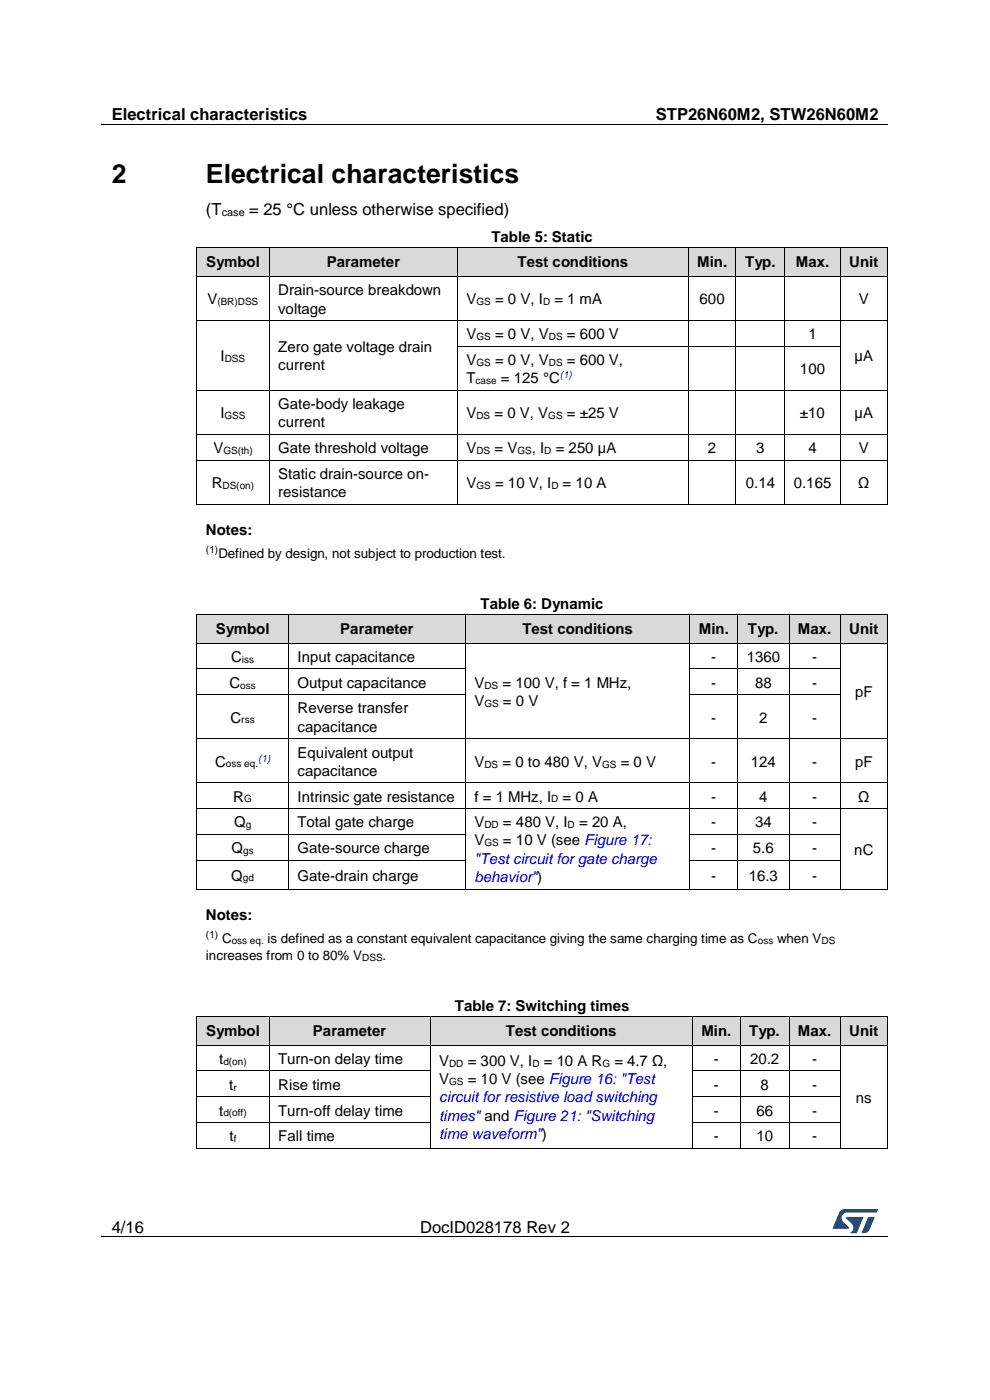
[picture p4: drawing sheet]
<svg xmlns="http://www.w3.org/2000/svg" width="210mm" height="297mm" viewBox="0 0 210 297" stroke-linecap="round" stroke-linejoin="round" font-family="sans-serif">
<path d="M21.5 26.5h166.8M21.5 262.4h166.8" fill="none" stroke="#000" stroke-width=".21"/>
<g fill="#000">
<path d="M104.8 26.4h.2v.1h-.2z" fill-rule="evenodd"/>
<path d="M61.6 262.3h.1v.2h-.1z" fill-rule="evenodd"/>
<path d="M148 262.3h.2v.2h-.2z" fill-rule="evenodd"/>
</g>
<g fill="#005288">
<path d="M178.2 256.9l.6-.4h.4l7 .1-.3 .6h-6.1a1.26 1.26 0 0 0-1.3 1.1 1.26 1.26 0 0 0 .8 1.4l.7 .6v.3l-3.3 .1z"/>
<path d="M184.2 258.2l1.3 .1-1 2.5a1.32 1.32 0 0 1-1.7 .7z"/>
<path d="M179.6 258.2l3.6 .1-1.5 3.3h-1.4a1.35 1.35 0 0 0 .7-1.2 1.35 1.35 0 0 0-.8-1.2l-.6-.6z"/>
</g>
<g fill="#d9d9d9">
<path d="M41.8 52.6h15.3v6h-15.3z" fill-rule="evenodd"/>
<path d="M43.7 52.6h11.5v6h-11.5z" fill-rule="evenodd"/>
<path d="M57.2 52.6h39.9v6h-39.9z" fill-rule="evenodd"/>
<path d="M59 52.6h36.1v6h-36.1z" fill-rule="evenodd"/>
<path d="M97.1 52.6h48.9v6h-48.9z" fill-rule="evenodd"/>
<path d="M99 52.6h45.1v6h-45.1z" fill-rule="evenodd"/>
<path d="M146 52.6h10.1v6h-10.1z" fill-rule="evenodd"/>
<path d="M147.9 52.6h6.4v6h-6.4z" fill-rule="evenodd"/>
<path d="M156.2 52.6h10.3v6h-10.3z" fill-rule="evenodd"/>
<path d="M158.1 52.6h6.5v6h-6.5z" fill-rule="evenodd"/>
<path d="M166.5 52.6h11.8v6h-11.8z" fill-rule="evenodd"/>
<path d="M168.4 52.6h8v6h-8z" fill-rule="evenodd"/>
<path d="M178.3 52.6h9.9v6h-9.9z" fill-rule="evenodd"/>
<path d="M180.2 52.6h6.2v6h-6.2z" fill-rule="evenodd"/>
</g>
<g fill="#000">
<path d="M41.7 58.6h.2v.1h-.2z" fill-rule="evenodd"/>
<path d="M41.7 58.6h.2v.1h-.2z" fill-rule="evenodd"/>
<path d="M41.7 52.5l.1 .1z" fill-rule="evenodd"/>
<path d="M41.7 52.5l.1 .1z" fill-rule="evenodd"/>
<path d="M41.9 58.6h.1v.1h-.1z" fill-rule="evenodd"/>
<path d="M57 58.6h.2v.1h-.2z" fill-rule="evenodd"/>
<path d="M57 52.5l.1 .1z" fill-rule="evenodd"/>
<path d="M57.2 58.6h.1v.1h-.1z" fill-rule="evenodd"/>
<path d="M97 58.6h.1v.1h-.1z" fill-rule="evenodd"/>
<path d="M97 52.5l.1 .1z" fill-rule="evenodd"/>
<path d="M97.1 58.6h.2v.1h-.2z" fill-rule="evenodd"/>
<path d="M145.9 58.6h.1v.1h-.1z" fill-rule="evenodd"/>
<path d="M145.9 52.5l.1 .1z" fill-rule="evenodd"/>
<path d="M146 58.6h.2v.1h-.2z" fill-rule="evenodd"/>
<path d="M156 58.6h.2v.1h-.2z" fill-rule="evenodd"/>
<path d="M156.1 52.5l.1 .1z" fill-rule="evenodd"/>
<path d="M156.2 58.6h.2v.1h-.2z" fill-rule="evenodd"/>
<path d="M166.4 58.6h.2v.1h-.2z" fill-rule="evenodd"/>
<path d="M166.4 52.5l.1 .1z" fill-rule="evenodd"/>
<path d="M166.6 58.6h.1v.1h-.1z" fill-rule="evenodd"/>
<path d="M178.2 58.6h.2v.1h-.2z" fill-rule="evenodd"/>
<path d="M178.2 52.5l.1 .1z" fill-rule="evenodd"/>
<path d="M178.4 58.6h.1v.1h-.1z" fill-rule="evenodd"/>
<path d="M188.2 58.6h.1v.1h-.1z" fill-rule="evenodd"/>
<path d="M188.2 58.6h.1v.1h-.1z" fill-rule="evenodd"/>
<path d="M188.2 52.5l.1 .1z" fill-rule="evenodd"/>
<path d="M188.2 52.5l.1 .1z" fill-rule="evenodd"/>
<path d="M41.7 67.9h.2v.2h-.2z" fill-rule="evenodd"/>
<path d="M41.7 73.4h.2v.1h-.2z" fill-rule="evenodd"/>
<path d="M57 67.9h.2v.2h-.2z" fill-rule="evenodd"/>
<path d="M57 73.4h.2v.1h-.2z" fill-rule="evenodd"/>
<path d="M97 67.9h.1v.2h-.1z" fill-rule="evenodd"/>
<path d="M97 73.4h.1v.1h-.1z" fill-rule="evenodd"/>
<path d="M145.9 67.9h.1v.2h-.1z" fill-rule="evenodd"/>
<path d="M145.9 73.4h.1v.1h-.1z" fill-rule="evenodd"/>
<path d="M156 67.9h.2v.2h-.2z" fill-rule="evenodd"/>
<path d="M156 73.4h.2v.1h-.2z" fill-rule="evenodd"/>
<path d="M166.4 67.9h.2v.2h-.2z" fill-rule="evenodd"/>
<path d="M166.4 73.4h.2v.1h-.2z" fill-rule="evenodd"/>
<path d="M178.2 67.9h.2v.2h-.2z" fill-rule="evenodd"/>
<path d="M178.2 73.4h.2v.1h-.2z" fill-rule="evenodd"/>
<path d="M188.2 67.9h.1v.2h-.1z" fill-rule="evenodd"/>
<path d="M188.2 73.4h.1v.1h-.1z" fill-rule="evenodd"/>
<path d="M41.7 82.7h.2v.2h-.2z" fill-rule="evenodd"/>
<path d="M41.7 92.1h.2v.2h-.2z" fill-rule="evenodd"/>
<path d="M41.7 97.6h.2v.1h-.2z" fill-rule="evenodd"/>
<path d="M57 82.7h.2v.2h-.2z" fill-rule="evenodd"/>
<path d="M57 92.1h.2v.2h-.2z" fill-rule="evenodd"/>
<path d="M57 97.6h.2v.1h-.2z" fill-rule="evenodd"/>
<path d="M97 82.7h.1v.2h-.1z" fill-rule="evenodd"/>
<path d="M97 92.1h.1v.2h-.1z" fill-rule="evenodd"/>
<path d="M97 97.6h.1v.1h-.1z" fill-rule="evenodd"/>
<path d="M145.9 82.7h.1v.2h-.1z" fill-rule="evenodd"/>
<path d="M145.9 92.1h.1v.2h-.1z" fill-rule="evenodd"/>
<path d="M145.9 97.6h.1v.1h-.1z" fill-rule="evenodd"/>
<path d="M156 82.7h.2v.2h-.2z" fill-rule="evenodd"/>
<path d="M156 92.1h.2v.2h-.2z" fill-rule="evenodd"/>
<path d="M156 97.6h.2v.1h-.2z" fill-rule="evenodd"/>
<path d="M166.4 82.7h.2v.2h-.2z" fill-rule="evenodd"/>
<path d="M166.4 92.1h.2v.2h-.2z" fill-rule="evenodd"/>
<path d="M166.4 97.6h.2v.1h-.2z" fill-rule="evenodd"/>
<path d="M178.2 82.7h.2v.2h-.2z" fill-rule="evenodd"/>
<path d="M178.2 92.1h.2v.2h-.2z" fill-rule="evenodd"/>
<path d="M178.2 97.6h.2v.1h-.2z" fill-rule="evenodd"/>
<path d="M188.2 82.7h.1v.2h-.1z" fill-rule="evenodd"/>
<path d="M188.2 92.1h.1v.2h-.1z" fill-rule="evenodd"/>
<path d="M188.2 97.6h.1v.1h-.1z" fill-rule="evenodd"/>
<path d="M41.7 106.9h.2v.2h-.2z" fill-rule="evenodd"/>
<path d="M41.7 106.9h.2v.2h-.2z" fill-rule="evenodd"/>
<path d="M57 106.9h.2v.2h-.2z" fill-rule="evenodd"/>
<path d="M97 106.9h.1v.2h-.1z" fill-rule="evenodd"/>
<path d="M145.9 106.9h.1v.2h-.1z" fill-rule="evenodd"/>
<path d="M156 106.9h.2v.2h-.2z" fill-rule="evenodd"/>
<path d="M166.4 106.9h.2v.2h-.2z" fill-rule="evenodd"/>
<path d="M178.2 106.9h.2v.2h-.2z" fill-rule="evenodd"/>
<path d="M188.2 106.9h.1v.2h-.1z" fill-rule="evenodd"/>
<path d="M188.2 106.9h.1v.2h-.1z" fill-rule="evenodd"/>
</g>
<g fill="none" stroke="#000" stroke-width=".21">
<path d="M41.8 52.6v6M41.8 58.7v9.2M41.8 52.5h15.2M42 58.6h15M57.1 52.6v6M57.1 58.7v9.2M57.1 52.5h39.9M57.3 58.6h39.7M97.1 52.6v6M97.1 58.7v9.2M97.1 52.5h48.8M97.3 58.6h48.6"/>
<path d="M146 52.6v6M146 58.7v9.2M146 52.5h10.1M146.2 58.6h9.8M156.1 58.7v9.2M156.1 52.6v6M156.2 52.5h10.2M156.4 58.6h10M166.5 52.6v6M166.5 58.7v9.2M166.5 52.5h11.7M166.7 58.6h11.5"/>
<path d="M178.3 58.7v9.2M178.3 52.6v6M178.3 52.5h9.9M178.5 58.6h9.7M188.3 52.6v6M188.3 58.7v9.2M41.8 68.1v5.3M41.8 73.5v9.2M41.9 68h15.1M57.1 68.1v5.3M57.1 73.5v9.2M57.2 68h39.8"/>
<path d="M97.1 68.1v5.3M97.1 73.5v9.2M97.1 68h48.8M97.1 73.5h48.8M146 68.1v5.3M146 73.5v9.2M146 68h10M146 73.5h10M156.1 68.1v5.3M156.1 73.5v9.2M156.2 68h10.2M156.2 73.5h10.2"/>
<path d="M166.5 68.1v5.3M166.5 73.5v9.2M166.6 68h11.6M166.6 73.5h11.6M178.3 68.1v5.3M178.3 73.5v9.2M178.4 68h9.8M188.3 68.1v5.3M188.3 73.5v9.2M41.8 82.9v9.2M41.8 92.3v5.3M41.8 97.7v9.2"/>
<path d="M41.9 82.8h15.1M41.9 92.2h15.1M41.9 97.6h15.1M57.1 82.9v9.2M57.1 92.3v5.3M57.1 97.7v9.2M57.2 82.8h39.8M57.2 92.2h39.8M57.2 97.6h39.8M97.1 82.9v9.2M97.1 92.3v5.3M97.1 97.7v9.2"/>
<path d="M97.1 82.8h48.8M97.1 92.2h48.8M97.1 97.6h48.8M146 82.9v9.2M146 92.3v5.3M146 97.7v9.2M146 82.8h10M146 92.2h10M146 97.6h10M156.1 82.9v9.2M156.1 92.3v5.3M156.1 97.7v9.2"/>
<path d="M156.2 82.8h10.2M156.2 92.2h10.2M156.2 97.6h10.2M166.5 82.9v9.2M166.5 92.3v5.3M166.5 97.7v9.2M166.6 82.8h11.6M166.6 92.2h11.6M166.6 97.6h11.6M178.3 82.9v9.2M178.3 92.3v5.3M178.3 97.7v9.2"/>
<path d="M178.4 82.8h9.8M178.4 92.2h9.8M178.4 97.6h9.8M188.3 82.9v9.2M188.3 92.3v5.3M188.3 97.7v9.2M41.9 107h15.1M57.2 107h39.8M97.1 107h48.8M146 107h10M156.2 107h10.2M166.6 107h11.6"/>
<path d="M178.4 107h9.8"/>
</g>
<g fill="#d9d9d9">
<path d="M41.8 130.4h19.4v5.9h-19.4z" fill-rule="evenodd"/>
<path d="M43.7 130.4h15.6v5.9h-15.6z" fill-rule="evenodd"/>
<path d="M61.3 130.4h37.4v5.9h-37.4z" fill-rule="evenodd"/>
<path d="M63.1 130.4h33.7v5.9h-33.7z" fill-rule="evenodd"/>
<path d="M98.8 130.4h47.5v5.9h-47.5z" fill-rule="evenodd"/>
<path d="M100.7 130.4h43.7v5.9h-43.7z" fill-rule="evenodd"/>
<path d="M146.4 130.4h10.1v5.9h-10.1z" fill-rule="evenodd"/>
<path d="M148.2 130.4h6.4v5.9h-6.4z" fill-rule="evenodd"/>
<path d="M156.5 130.4h10.8v5.9h-10.8z" fill-rule="evenodd"/>
<path d="M158.4 130.4h7.1v5.9h-7.1z" fill-rule="evenodd"/>
<path d="M167.4 130.4h10.9v5.9h-10.9z" fill-rule="evenodd"/>
<path d="M169.3 130.4h7.1v5.9h-7.1z" fill-rule="evenodd"/>
<path d="M178.3 130.4h9.9v5.9h-9.9z" fill-rule="evenodd"/>
<path d="M180.2 130.4h6.2v5.9h-6.2z" fill-rule="evenodd"/>
</g>
<g fill="#000">
<path d="M41.7 136.3h.2v.2h-.2z" fill-rule="evenodd"/>
<path d="M41.7 136.3h.2v.2h-.2z" fill-rule="evenodd"/>
<path d="M41.7 130.3l.1 .1z" fill-rule="evenodd"/>
<path d="M41.7 130.3l.1 .1z" fill-rule="evenodd"/>
<path d="M41.9 136.3h.1v.2h-.1z" fill-rule="evenodd"/>
<path d="M61.1 136.3h.2v.2h-.2z" fill-rule="evenodd"/>
<path d="M61.1 130.3l.1 .1z" fill-rule="evenodd"/>
<path d="M61.3 136.3h.1v.2h-.1z" fill-rule="evenodd"/>
<path d="M98.7 136.3h.1v.2h-.1z" fill-rule="evenodd"/>
<path d="M98.7 130.3l.1 .1z" fill-rule="evenodd"/>
<path d="M98.8 136.3h.2v.2h-.2z" fill-rule="evenodd"/>
<path d="M146.3 136.3h.1v.2h-.1z" fill-rule="evenodd"/>
<path d="M146.3 130.3l.1 .1z" fill-rule="evenodd"/>
<path d="M146.4 136.3h.2v.2h-.2z" fill-rule="evenodd"/>
<path d="M156.4 136.3h.2v.2h-.2z" fill-rule="evenodd"/>
<path d="M156.5 130.3v.1z" fill-rule="evenodd"/>
<path d="M156.6 136.3h.2v.2h-.2z" fill-rule="evenodd"/>
<path d="M167.3 136.3h.2v.2h-.2z" fill-rule="evenodd"/>
<path d="M167.3 130.3l.1 .1z" fill-rule="evenodd"/>
<path d="M167.5 136.3h.1v.2h-.1z" fill-rule="evenodd"/>
<path d="M178.2 136.3h.2v.2h-.2z" fill-rule="evenodd"/>
<path d="M178.2 130.3l.1 .1z" fill-rule="evenodd"/>
<path d="M178.4 136.3h.1v.2h-.1z" fill-rule="evenodd"/>
<path d="M188.2 136.3h.1v.2h-.1z" fill-rule="evenodd"/>
<path d="M188.2 136.3h.1v.2h-.1z" fill-rule="evenodd"/>
<path d="M188.2 130.3l.1 .1z" fill-rule="evenodd"/>
<path d="M188.2 130.3l.1 .1z" fill-rule="evenodd"/>
<path d="M41.7 141.8h.2v.2h-.2z" fill-rule="evenodd"/>
<path d="M41.7 147.3h.2v.2h-.2z" fill-rule="evenodd"/>
<path d="M41.7 156.7h.2v.1h-.2z" fill-rule="evenodd"/>
<path d="M61.1 141.8h.2v.2h-.2z" fill-rule="evenodd"/>
<path d="M61.1 147.3h.2v.2h-.2z" fill-rule="evenodd"/>
<path d="M61.1 156.7h.2v.1h-.2z" fill-rule="evenodd"/>
<path d="M98.7 141.8h.1v.2h-.1z" fill-rule="evenodd"/>
<path d="M98.7 147.3h.1v.2h-.1z" fill-rule="evenodd"/>
<path d="M98.7 156.7h.1v.1h-.1z" fill-rule="evenodd"/>
<path d="M146.3 141.8h.1v.2h-.1z" fill-rule="evenodd"/>
<path d="M146.3 147.3h.1v.2h-.1z" fill-rule="evenodd"/>
<path d="M146.3 156.7h.1v.1h-.1z" fill-rule="evenodd"/>
<path d="M156.4 141.8h.2v.2h-.2z" fill-rule="evenodd"/>
<path d="M156.4 147.3h.2v.2h-.2z" fill-rule="evenodd"/>
<path d="M156.4 156.7h.2v.1h-.2z" fill-rule="evenodd"/>
<path d="M167.3 141.8h.2v.2h-.2z" fill-rule="evenodd"/>
<path d="M167.3 147.3h.2v.2h-.2z" fill-rule="evenodd"/>
<path d="M167.3 156.7h.2v.1h-.2z" fill-rule="evenodd"/>
<path d="M178.2 141.8h.2v.2h-.2z" fill-rule="evenodd"/>
<path d="M178.2 147.3h.2v.2h-.2z" fill-rule="evenodd"/>
<path d="M178.2 156.7h.2v.1h-.2z" fill-rule="evenodd"/>
<path d="M188.2 141.8h.1v.2h-.1z" fill-rule="evenodd"/>
<path d="M188.2 147.3h.1v.2h-.1z" fill-rule="evenodd"/>
<path d="M188.2 156.7h.1v.1h-.1z" fill-rule="evenodd"/>
<path d="M41.7 166h.2v.1h-.2z" fill-rule="evenodd"/>
<path d="M41.7 171.5h.2v.1h-.2z" fill-rule="evenodd"/>
<path d="M41.7 176.9h.2v.2h-.2z" fill-rule="evenodd"/>
<path d="M61.1 166h.2v.1h-.2z" fill-rule="evenodd"/>
<path d="M61.1 171.5h.2v.1h-.2z" fill-rule="evenodd"/>
<path d="M61.1 176.9h.2v.2h-.2z" fill-rule="evenodd"/>
<path d="M98.7 166h.1v.1h-.1z" fill-rule="evenodd"/>
<path d="M98.7 171.5h.1v.1h-.1z" fill-rule="evenodd"/>
<path d="M98.7 176.9h.1v.2h-.1z" fill-rule="evenodd"/>
<path d="M146.3 166h.1v.1h-.1z" fill-rule="evenodd"/>
<path d="M146.3 171.5h.1v.1h-.1z" fill-rule="evenodd"/>
<path d="M146.3 176.9h.1v.2h-.1z" fill-rule="evenodd"/>
<path d="M156.4 166h.2v.1h-.2z" fill-rule="evenodd"/>
<path d="M156.4 171.5h.2v.1h-.2z" fill-rule="evenodd"/>
<path d="M156.4 176.9h.2v.2h-.2z" fill-rule="evenodd"/>
<path d="M167.3 166h.2v.1h-.2z" fill-rule="evenodd"/>
<path d="M167.3 171.5h.2v.1h-.2z" fill-rule="evenodd"/>
<path d="M167.3 176.9h.2v.2h-.2z" fill-rule="evenodd"/>
<path d="M178.2 166h.2v.1h-.2z" fill-rule="evenodd"/>
<path d="M178.2 171.5h.2v.1h-.2z" fill-rule="evenodd"/>
<path d="M178.2 176.9h.2v.2h-.2z" fill-rule="evenodd"/>
<path d="M188.2 166h.1v.1h-.1z" fill-rule="evenodd"/>
<path d="M188.2 171.5h.1v.1h-.1z" fill-rule="evenodd"/>
<path d="M188.2 176.9h.1v.2h-.1z" fill-rule="evenodd"/>
<path d="M41.7 182.4h.2v.2h-.2z" fill-rule="evenodd"/>
<path d="M41.7 188.6h.2v.1h-.2z" fill-rule="evenodd"/>
<path d="M41.7 188.6h.2v.1h-.2z" fill-rule="evenodd"/>
<path d="M61.1 182.4h.2v.2h-.2z" fill-rule="evenodd"/>
<path d="M61.1 188.6h.2v.1h-.2z" fill-rule="evenodd"/>
<path d="M98.7 182.4h.1v.2h-.1z" fill-rule="evenodd"/>
<path d="M98.7 188.6h.1v.1h-.1z" fill-rule="evenodd"/>
<path d="M146.3 182.4h.1v.2h-.1z" fill-rule="evenodd"/>
<path d="M146.3 188.6h.1v.1h-.1z" fill-rule="evenodd"/>
<path d="M156.4 182.4h.2v.2h-.2z" fill-rule="evenodd"/>
<path d="M156.4 188.6h.2v.1h-.2z" fill-rule="evenodd"/>
<path d="M167.3 182.4h.2v.2h-.2z" fill-rule="evenodd"/>
<path d="M167.3 188.6h.2v.1h-.2z" fill-rule="evenodd"/>
<path d="M178.2 182.4h.2v.2h-.2z" fill-rule="evenodd"/>
<path d="M178.2 188.6h.2v.1h-.2z" fill-rule="evenodd"/>
<path d="M188.2 182.4h.1v.2h-.1z" fill-rule="evenodd"/>
<path d="M188.2 188.6h.1v.1h-.1z" fill-rule="evenodd"/>
<path d="M188.2 188.6h.1v.1h-.1z" fill-rule="evenodd"/>
</g>
<g fill="none" stroke="#000" stroke-width=".21">
<path d="M41.8 130.4v5.9M41.8 136.5v5.3M41.8 130.3h19.3M42 136.4h19.1M61.2 130.4v5.9M61.2 136.5v5.3M61.2 130.3h37.5M61.4 136.4h37.3M98.7 130.4v5.9M98.7 136.5v5.3M98.8 130.3h47.5M99 136.4h47.3"/>
<path d="M146.3 136.5v5.3M146.3 130.4v5.9M146.4 130.3h10.1M146.6 136.4h9.8M156.5 130.4v5.9M156.5 136.5v5.3M156.5 130.3h10.8M156.8 136.4h10.5M167.4 130.4v5.9M167.4 136.5v5.3M167.4 130.3h10.8M167.6 136.4h10.6"/>
<path d="M178.3 136.5v5.3M178.3 130.4v5.9M178.3 130.3h9.9M178.5 136.4h9.7M188.3 130.4v5.9M188.3 136.5v5.3M41.8 142v5.3M41.8 147.5v9.2M41.8 156.8v9.2M41.9 141.9h19.2M41.9 147.4h19.2M41.9 156.7h19.2"/>
<path d="M61.2 142v5.3M61.2 147.5v9.2M61.2 156.8v9.2M61.3 141.9h37.4M61.3 147.4h37.4M61.3 156.7h37.4M98.7 142v5.3M98.7 147.5v9.2M98.7 156.8v9.2M98.8 156.7h47.5M146.3 142v5.3M146.3 147.5v9.2"/>
<path d="M146.3 156.8v9.2M146.4 141.9h10M146.4 147.4h10M146.4 156.7h10M156.5 142v5.3M156.5 147.5v9.2M156.5 156.8v9.2M156.6 141.9h10.7M156.6 147.4h10.7M156.6 156.7h10.7M167.4 142v5.3M167.4 147.5v9.2"/>
<path d="M167.4 156.8v9.2M167.5 141.9h10.7M167.5 147.4h10.7M167.5 156.7h10.7M178.3 142v5.3M178.3 147.5v9.2M178.3 156.8v9.2M178.4 156.7h9.8M188.3 142v5.3M188.3 147.5v9.2M188.3 156.8v9.2M41.8 166.1v5.4"/>
<path d="M41.8 171.6v5.3M41.8 177.1v5.3M41.9 166.1h19.2M41.9 171.6h19.2M41.9 177h19.2M61.2 166.1v5.4M61.2 171.6v5.3M61.2 177.1v5.3M61.3 166.1h37.4M61.3 171.6h37.4M61.3 177h37.4M98.7 166.1v5.4"/>
<path d="M98.7 171.6v5.3M98.7 177.1v5.3M98.8 166.1h47.5M98.8 171.6h47.5M146.3 166.1v5.4M146.3 171.6v5.3M146.3 177.1v5.3M146.4 166.1h10M146.4 171.6h10M146.4 177h10M156.5 166.1v5.4M156.5 171.6v5.3"/>
<path d="M156.5 177.1v5.3M156.6 166.1h10.7M156.6 171.6h10.7M156.6 177h10.7M167.4 166.1v5.4M167.4 171.6v5.3M167.4 177.1v5.3M167.5 166.1h10.7M167.5 171.6h10.7M167.5 177h10.7M178.3 166.1v5.4M178.3 171.6v5.3"/>
<path d="M178.3 177.1v5.3M178.4 166.1h9.8M178.4 171.6h9.8M188.3 166.1v5.4M188.3 171.6v5.3M188.3 177.1v5.3M41.8 182.6v6M41.9 182.5h19.2M41.9 188.7h19.2M61.2 182.6v6M61.3 182.5h37.4M61.3 188.7h37.4"/>
<path d="M98.7 182.6v6M98.8 188.7h47.5M146.3 182.6v6M146.4 182.5h10M146.4 188.7h10M156.5 182.6v6M156.6 182.5h10.7M156.6 188.7h10.7M167.4 182.6v6M167.5 182.5h10.7M167.5 188.7h10.7M178.3 182.6v6"/>
<path d="M178.4 188.7h9.8M188.3 182.6v6"/>
</g>
<g fill="#d9d9d9">
<path d="M41.8 215.7h15.3v6h-15.3z" fill-rule="evenodd"/>
<path d="M43.7 215.7h11.5v6h-11.5z" fill-rule="evenodd"/>
<path d="M57.2 215.7h34v6h-34z" fill-rule="evenodd"/>
<path d="M59 215.7h30.3v6h-30.3z" fill-rule="evenodd"/>
<path d="M91.3 215.7h55.5v6h-55.5z" fill-rule="evenodd"/>
<path d="M93.2 215.7h51.8v6h-51.8z" fill-rule="evenodd"/>
<path d="M146.9 215.7h10.1v6h-10.1z" fill-rule="evenodd"/>
<path d="M148.8 215.7h6.3v6h-6.3z" fill-rule="evenodd"/>
<path d="M157.1 215.7h10.2v6h-10.2z" fill-rule="evenodd"/>
<path d="M159 215.7h6.5v6h-6.5z" fill-rule="evenodd"/>
<path d="M167.4 215.7h10.9v6h-10.9z" fill-rule="evenodd"/>
<path d="M169.3 215.7h7.1v6h-7.1z" fill-rule="evenodd"/>
<path d="M178.3 215.7h9.9v6h-9.9z" fill-rule="evenodd"/>
<path d="M180.2 215.7h6.2v6h-6.2z" fill-rule="evenodd"/>
</g>
<g fill="#000">
<path d="M41.7 215.6l.1 .1z" fill-rule="evenodd"/>
<path d="M41.7 215.6l.1 .1z" fill-rule="evenodd"/>
<path d="M57 215.6l.1 .1z" fill-rule="evenodd"/>
<path d="M91.2 215.6l.1 .1z" fill-rule="evenodd"/>
<path d="M146.8 215.6l.1 .1z" fill-rule="evenodd"/>
<path d="M157 215.6v.1z" fill-rule="evenodd"/>
<path d="M167.3 215.6l.1 .1z" fill-rule="evenodd"/>
<path d="M178.2 215.6l.1 .1z" fill-rule="evenodd"/>
<path d="M188.2 215.6l.1 .1z" fill-rule="evenodd"/>
<path d="M188.2 215.6l.1 .1z" fill-rule="evenodd"/>
<path d="M41.7 221.7h.2v.1h-.2z" fill-rule="evenodd"/>
<path d="M41.7 221.7h.2v.1h-.2z" fill-rule="evenodd"/>
<path d="M41.7 227.1h.2v.2h-.2z" fill-rule="evenodd"/>
<path d="M41.7 232.6h.2v.2h-.2z" fill-rule="evenodd"/>
<path d="M41.7 238.1h.2v.1h-.2z" fill-rule="evenodd"/>
<path d="M41.9 221.7h.1v.1h-.1z" fill-rule="evenodd"/>
<path d="M57 221.7h.2v.1h-.2z" fill-rule="evenodd"/>
<path d="M57 227.1h.2v.2h-.2z" fill-rule="evenodd"/>
<path d="M57 232.6h.2v.2h-.2z" fill-rule="evenodd"/>
<path d="M57 238.1h.2v.1h-.2z" fill-rule="evenodd"/>
<path d="M57.2 221.7h.1v.1h-.1z" fill-rule="evenodd"/>
<path d="M91.2 221.7h.1v.1h-.1z" fill-rule="evenodd"/>
<path d="M91.2 227.1h.1v.2h-.1z" fill-rule="evenodd"/>
<path d="M91.2 232.6h.1v.2h-.1z" fill-rule="evenodd"/>
<path d="M91.2 238.1h.1v.1h-.1z" fill-rule="evenodd"/>
<path d="M91.3 221.7h.2v.1h-.2z" fill-rule="evenodd"/>
<path d="M146.8 221.7h.1v.1h-.1z" fill-rule="evenodd"/>
<path d="M146.8 227.1h.1v.2h-.1z" fill-rule="evenodd"/>
<path d="M146.8 232.6h.1v.2h-.1z" fill-rule="evenodd"/>
<path d="M146.8 238.1h.1v.1h-.1z" fill-rule="evenodd"/>
<path d="M146.9 221.7h.2v.1h-.2z" fill-rule="evenodd"/>
<path d="M156.9 221.7h.2v.1h-.2z" fill-rule="evenodd"/>
<path d="M156.9 227.1h.2v.2h-.2z" fill-rule="evenodd"/>
<path d="M156.9 232.6h.2v.2h-.2z" fill-rule="evenodd"/>
<path d="M156.9 238.1h.2v.1h-.2z" fill-rule="evenodd"/>
<path d="M157.1 221.7h.2v.1h-.2z" fill-rule="evenodd"/>
<path d="M167.3 221.7h.2v.1h-.2z" fill-rule="evenodd"/>
<path d="M167.3 227.1h.2v.2h-.2z" fill-rule="evenodd"/>
<path d="M167.3 232.6h.2v.2h-.2z" fill-rule="evenodd"/>
<path d="M167.3 238.1h.2v.1h-.2z" fill-rule="evenodd"/>
<path d="M167.5 221.7h.1v.1h-.1z" fill-rule="evenodd"/>
<path d="M178.2 221.7h.2v.1h-.2z" fill-rule="evenodd"/>
<path d="M178.2 227.1h.2v.2h-.2z" fill-rule="evenodd"/>
<path d="M178.2 232.6h.2v.2h-.2z" fill-rule="evenodd"/>
<path d="M178.2 238.1h.2v.1h-.2z" fill-rule="evenodd"/>
<path d="M178.4 221.7h.1v.1h-.1z" fill-rule="evenodd"/>
<path d="M188.2 221.7h.1v.1h-.1z" fill-rule="evenodd"/>
<path d="M188.2 221.7h.1v.1h-.1z" fill-rule="evenodd"/>
<path d="M188.2 227.1h.1v.2h-.1z" fill-rule="evenodd"/>
<path d="M188.2 232.6h.1v.2h-.1z" fill-rule="evenodd"/>
<path d="M188.2 238.1h.1v.1h-.1z" fill-rule="evenodd"/>
<path d="M41.7 243.5h.2v.2h-.2z" fill-rule="evenodd"/>
<path d="M41.7 243.5h.2v.2h-.2z" fill-rule="evenodd"/>
<path d="M57 243.5h.2v.2h-.2z" fill-rule="evenodd"/>
<path d="M91.2 243.5h.1v.2h-.1z" fill-rule="evenodd"/>
<path d="M146.8 243.5h.1v.2h-.1z" fill-rule="evenodd"/>
<path d="M156.9 243.5h.2v.2h-.2z" fill-rule="evenodd"/>
<path d="M167.3 243.5h.2v.2h-.2z" fill-rule="evenodd"/>
<path d="M178.2 243.5h.2v.2h-.2z" fill-rule="evenodd"/>
<path d="M188.2 243.5h.1v.2h-.1z" fill-rule="evenodd"/>
<path d="M188.2 243.5h.1v.2h-.1z" fill-rule="evenodd"/>
</g>
<g fill="none" stroke="#000" stroke-width=".21">
<path d="M41.8 215.7v6M41.8 215.6h15.2M57.1 215.7v6M57.1 215.6h34.1M91.2 215.7v6M91.3 215.6h55.5M146.8 215.7v6M146.9 215.6h10.1M157 215.7v6M157 215.6h10.3M167.4 215.7v6M167.4 215.6h10.8"/>
<path d="M178.3 215.7v6M178.3 215.6h9.9M188.3 215.7v6M41.8 221.8v5.3M41.8 227.3v5.3M41.8 232.8v5.3M41.8 238.2v5.3M41.9 227.2h15.1M41.9 232.7h15.1M41.9 238.2h15.1M42 221.7h15M57.1 221.8v5.3"/>
<path d="M57.1 227.3v5.3M57.1 232.8v5.3M57.1 238.2v5.3M57.2 227.2h34M57.2 232.7h34M57.2 238.2h34M57.3 221.7h33.9M91.2 221.8v5.3M91.2 227.3v5.3M91.2 232.8v5.3M91.2 238.2v5.3M91.5 221.7h55.3"/>
<path d="M146.8 221.8v5.3M146.8 227.3v5.3M146.8 232.8v5.3M146.8 238.2v5.3M146.9 227.2h10M146.9 232.7h10M146.9 238.2h10M147.1 221.7h9.8M157 221.8v5.3M157 227.3v5.3M157 232.8v5.3M157 238.2v5.3"/>
<path d="M157.1 227.2h10.2M157.1 232.7h10.2M157.1 238.2h10.2M157.3 221.7h10M167.4 221.8v5.3M167.4 227.3v5.3M167.4 232.8v5.3M167.4 238.2v5.3M167.5 227.2h10.7M167.5 232.7h10.7M167.5 238.2h10.7M167.6 221.7h10.6"/>
<path d="M178.3 221.8v5.3M178.3 227.3v5.3M178.3 232.8v5.3M178.3 238.2v5.3M178.5 221.7h9.7M188.3 221.8v5.3M188.3 227.3v5.3M188.3 232.8v5.3M188.3 238.2v5.3M41.9 243.6h15.1M57.2 243.6h34M91.3 243.6h55.5"/>
<path d="M146.9 243.6h10M157.1 243.6h10.2M167.5 243.6h10.7M178.4 243.6h9.8"/>
</g>
<g font-size="5.6">
<text x="23.7" y="38.9">2</text>
<text x="43.7" y="38.9">Electrical characteristics</text>
</g>
<g font-size="3.5">
<text x="23.7" y="25.5">Electrical characteristics</text>
<text x="139.1" y="25.5">STP26N60M2, STW26N60M2</text>
<text x="43.7" y="45.6">(T</text>
<text x="52.9" y="45.6">= 25 °C unless otherwise specified)</text>
<text x="23.7" y="261.5">4/16</text>
<text x="89.1" y="261.5">DocID028178 Rev 2</text>
</g>
<g font-size="3.2">
<text x="104.2" y="51.4">Table 5: Static</text>
<text x="43.7" y="56.7">Symbol</text>
<text x="69.3" y="56.7">Parameter</text>
<text x="109.8" y="56.7">Test conditions</text>
<text x="147.9" y="56.7">Min.</text>
<text x="158.1" y="56.7">Typ.</text>
<text x="168.9" y="56.7">Max.</text>
<text x="180.2" y="56.7">Unit</text>
<text x="44" y="64.6">V</text>
<text x="59" y="62.6">Drain-source breakdown</text>
<text x="99" y="64.6">V</text>
<text x="105" y="64.6">= 0 V, I</text>
<text x="117.6" y="64.6">= 1 mA</text>
<text x="148.4" y="64.6">600</text>
<text x="182.2" y="64.6">V</text>
<text x="59" y="66.5">voltage</text>
<text x="99" y="72">V</text>
<text x="105" y="72">= 0 V, V</text>
<text x="120.3" y="72">= 600 V</text>
<text x="171.5" y="72">1</text>
<text x="46.8" y="76.7">I</text>
<text x="59" y="74.7">Zero gate voltage drain</text>
<text x="99" y="77.4">V</text>
<text x="105" y="77.4">= 0 V, V</text>
<text x="120.3" y="77.4">= 600 V,</text>
<text x="181.3" y="76.7">µA</text>
<text x="59" y="78.6">current</text>
<text x="99" y="81.3">T</text>
<text x="106.2" y="81.3">= 125 °C</text>
<text x="169.7" y="79.4">100</text>
<text x="46.7" y="88.7">I</text>
<text x="59" y="86.8">Gate-body leakage</text>
<text x="99" y="88.7">V</text>
<text x="104.9" y="88.7">= 0 V, V</text>
<text x="120.3" y="88.7">= ±25 V</text>
<text x="169.7" y="88.7">±10</text>
<text x="181.3" y="88.7">µA</text>
<text x="59" y="90.7">current</text>
<text x="45.3" y="96.2">V</text>
<text x="59" y="96.2">Gate threshold voltage</text>
<text x="59" y="101.6">Static drain-source on-</text>
<text x="99" y="96.2">V</text>
<text x="104.9" y="96.2">= V</text>
<text x="112.8" y="96.2">, I</text>
<text x="117.9" y="96.2">= 250 µA</text>
<text x="150.2" y="96.2">2</text>
<text x="160.4" y="96.2">3</text>
<text x="171.5" y="96.2">4</text>
<text x="182.2" y="96.2">V</text>
<text x="44.9" y="103.6">R</text>
<text x="59" y="105.5">resistance</text>
<text x="99" y="103.6">V</text>
<text x="105" y="103.6">= 10 V, I</text>
<text x="119.4" y="103.6">= 10 A</text>
<text x="158.2" y="103.6">0.14</text>
<text x="168.4" y="103.6">0.165</text>
<text x="182.1" y="103.6">Ω</text>
<text x="43.7" y="113.6">Notes:</text>
<text x="102" y="129.1">Table 6: Dynamic</text>
<text x="45.8" y="134.5">Symbol</text>
<text x="72.2" y="134.5">Parameter</text>
<text x="110.8" y="134.5">Test conditions</text>
<text x="148.2" y="134.5">Min.</text>
<text x="158.7" y="134.5">Typ.</text>
<text x="169.3" y="134.5">Max.</text>
<text x="180.2" y="134.5">Unit</text>
<text x="49" y="140.4">C</text>
<text x="63.1" y="140.4">Input capacitance</text>
<text x="150.9" y="140.4">-</text>
<text x="158.4" y="140.4">1360</text>
<text x="172.3" y="140.4">-</text>
<text x="48.7" y="145.9">C</text>
<text x="63.1" y="145.9">Output capacitance</text>
<text x="100.7" y="145.9">V</text>
<text x="100.7" y="149.8">V</text>
<text x="106.6" y="145.9">= 100 V, f = 1 MHz,</text>
<text x="106.7" y="149.8">= 0 V</text>
<text x="150.9" y="145.9">-</text>
<text x="160.2" y="145.9">88</text>
<text x="172.3" y="145.9">-</text>
<text x="181.4" y="147.8">pF</text>
<text x="48.9" y="153.3">C</text>
<text x="63.1" y="151.4">Reverse transfer</text>
<text x="63.1" y="155.2">capacitance</text>
<text x="150.9" y="153.3">-</text>
<text x="161" y="153.3">2</text>
<text x="172.3" y="153.3">-</text>
<text x="63.1" y="160.7">Equivalent output</text>
<text x="45.6" y="162.6">C</text>
<text x="63.1" y="164.6">capacitance</text>
<text x="100.7" y="162.7">V</text>
<text x="106.6" y="162.7">= 0 to 480 V, V</text>
<text x="131.7" y="162.7">= 0 V</text>
<text x="150.9" y="162.7">-</text>
<text x="159.3" y="162.7">124</text>
<text x="172.3" y="162.7">-</text>
<text x="181.4" y="162.7">pF</text>
<text x="49.5" y="170.1">R</text>
<text x="63.1" y="170.1">Intrinsic gate resistance</text>
<text x="100.7" y="170.1">f = 1 MHz, I</text>
<text x="119.4" y="170.1">= 0 A</text>
<text x="150.9" y="170.1">-</text>
<text x="161" y="170.1">4</text>
<text x="172.3" y="170.1">-</text>
<text x="182.1" y="170.1">Ω</text>
<text x="49.7" y="175.5">Q</text>
<text x="63.1" y="175.5">Total gate charge</text>
<text x="100.7" y="175.5">V</text>
<text x="100.7" y="179.3">V</text>
<text x="106.7" y="175.5">= 480 V, I</text>
<text x="106.7" y="179.3">= 10 V (see Figure 17:</text>
<text x="122.8" y="175.5">= 20 A,</text>
<text x="150.9" y="175.5">-</text>
<text x="160.2" y="175.5">34</text>
<text x="172.3" y="175.5">-</text>
<text x="49.1" y="181">Q</text>
<text x="63.1" y="181">Gate-source charge</text>
<text x="150.9" y="181">-</text>
<text x="159.7" y="181">5.6</text>
<text x="172.3" y="181">-</text>
<text x="181.2" y="181.3">nC</text>
<text x="49.1" y="186.8">Q</text>
<text x="63.1" y="186.8">Gate-drain charge</text>
<text x="150.9" y="186.8">-</text>
<text x="158.8" y="186.8">16.3</text>
<text x="172.3" y="186.8">-</text>
<text x="43.7" y="195.2">Notes:</text>
<text x="96.5" y="214.4">Table 7: Switching times</text>
<text x="43.7" y="219.8">Symbol</text>
<text x="66.4" y="219.8">Parameter</text>
<text x="107.3" y="219.8">Test conditions</text>
<text x="148.8" y="219.8">Min.</text>
<text x="159" y="219.8">Typ.</text>
<text x="169.3" y="219.8">Max.</text>
<text x="180.2" y="219.8">Unit</text>
<text x="46.5" y="225.7">t</text>
<text x="59" y="225.7">Turn-on delay time</text>
<text x="93.2" y="226.2">V</text>
<text x="99.2" y="226.2">= 300 V, I</text>
<text x="115.3" y="226.2">= 10 A R</text>
<text x="130.3" y="226.2">= 4.7 Ω,</text>
<text x="151.4" y="225.7">-</text>
<text x="159.1" y="225.7">20.2</text>
<text x="172.3" y="225.7">-</text>
<text x="48.6" y="231.2">t</text>
<text x="59" y="231.2">Rise time</text>
<text x="93.2" y="230">V</text>
<text x="99.2" y="230">= 10 V (see Figure 16: &quot;Test</text>
<text x="151.4" y="231.2">-</text>
<text x="161.3" y="231.2">8</text>
<text x="172.3" y="231.2">-</text>
<text x="181.6" y="233.9">ns</text>
<text x="46.5" y="236.7">t</text>
<text x="59" y="236.7">Turn-off delay time</text>
<text x="151.4" y="236.7">-</text>
<text x="160.5" y="236.7">66</text>
<text x="172.3" y="236.7">-</text>
<text x="48.7" y="242.1">t</text>
<text x="59" y="242.1">Fall time</text>
<text x="151.4" y="242.1">-</text>
<text x="160.5" y="242.1">10</text>
<text x="172.3" y="242.1">-</text>
</g>
<g font-size="3.2" fill="#00f">
<text x="100.7" y="183.2">&quot;Test circuit for gate charge</text>
<text x="100.7" y="187.1">behavior&quot;)</text>
<text x="93.2" y="233.9">circuit for resistive load switching</text>
<text x="93.2" y="237.8">times&quot; and Figure 21: &quot;Switching</text>
<text x="93.2" y="241.6">time waveform&quot;)</text>
</g>
<g font-size="2.8">
<text x="46.3" y="118.3">Defined by design, not subject to production test.</text>
<text x="43.7" y="203.6">increases from 0 to 80% V</text>
<text x="47.1" y="200">C</text>
<text x="56.7" y="200">is defined as a constant equivalent capacitance giving the same charging time as C</text>
<text x="81.2" y="203.6">.</text>
<text x="164.9" y="200">when V</text>
</g>
<text font-size="2.3" x="47.1" y="45.7">case</text>
<g font-size="2.1">
<text x="46.1" y="64.7">(BR)DSS</text>
<text x="101.1" y="64.7">GS</text>
<text x="115.2" y="64.7">D</text>
<text x="47.7" y="76.8">DSS</text>
<text x="101.1" y="72.1">GS</text>
<text x="101.1" y="77.6">GS</text>
<text x="116.4" y="72.1">DS</text>
<text x="116.4" y="77.6">DS</text>
<text x="100.9" y="81.5">case</text>
<text x="47.6" y="88.9">GSS</text>
<text x="101.1" y="88.9">DS</text>
<text x="116.3" y="88.9">GS</text>
<text x="47.4" y="96.3">GS(th)</text>
<text x="101.1" y="96.3">DS</text>
<text x="109.8" y="96.3">GS</text>
<text x="115.5" y="96.3">D</text>
<text x="47.2" y="103.7">DS(on)</text>
<text x="101.1" y="103.7">GS</text>
<text x="117" y="103.7">D</text>
<text x="43.7" y="117.3">(1)</text>
<text x="51.3" y="140.6">iss</text>
<text x="51" y="146.1">oss</text>
<text x="102.8" y="146.1">DS</text>
<text x="102.8" y="149.9">GS</text>
<text x="51.2" y="153.5">rss</text>
<text x="47.9" y="162.8">oss eq.</text>
<text x="102.8" y="162.8">DS</text>
<text x="127.7" y="162.8">GS</text>
<text x="51.8" y="170.2">G</text>
<text x="116.9" y="170.2">D</text>
<text x="52.1" y="175.7">g</text>
<text x="102.8" y="175.7">DD</text>
<text x="102.8" y="179.5">GS</text>
<text x="120.4" y="175.7">D</text>
<text x="51.6" y="181.2">gs</text>
<text x="51.5" y="187">gd</text>
<text x="43.7" y="198.9">(1)</text>
<text x="49.2" y="200.2">oss eq.</text>
<text x="76.9" y="203.8">DSS</text>
<text x="160.8" y="200.2">oss</text>
<text x="174.3" y="200.2">DS</text>
<text x="47.4" y="225.9">d(on)</text>
<text x="95.3" y="226.3">DD</text>
<text x="112.9" y="226.3">D</text>
<text x="127.8" y="226.3">G</text>
<text x="49.5" y="231.4">r</text>
<text x="95.3" y="230.2">GS</text>
<text x="47.4" y="236.8">d(off)</text>
<text x="49.6" y="242.3">f</text>
</g>
<g font-size="2.1" fill="#00f">
<text x="118.8" y="80.2">(1)</text>
<text x="54.8" y="161.6">(1)</text>
</g>
</svg>
